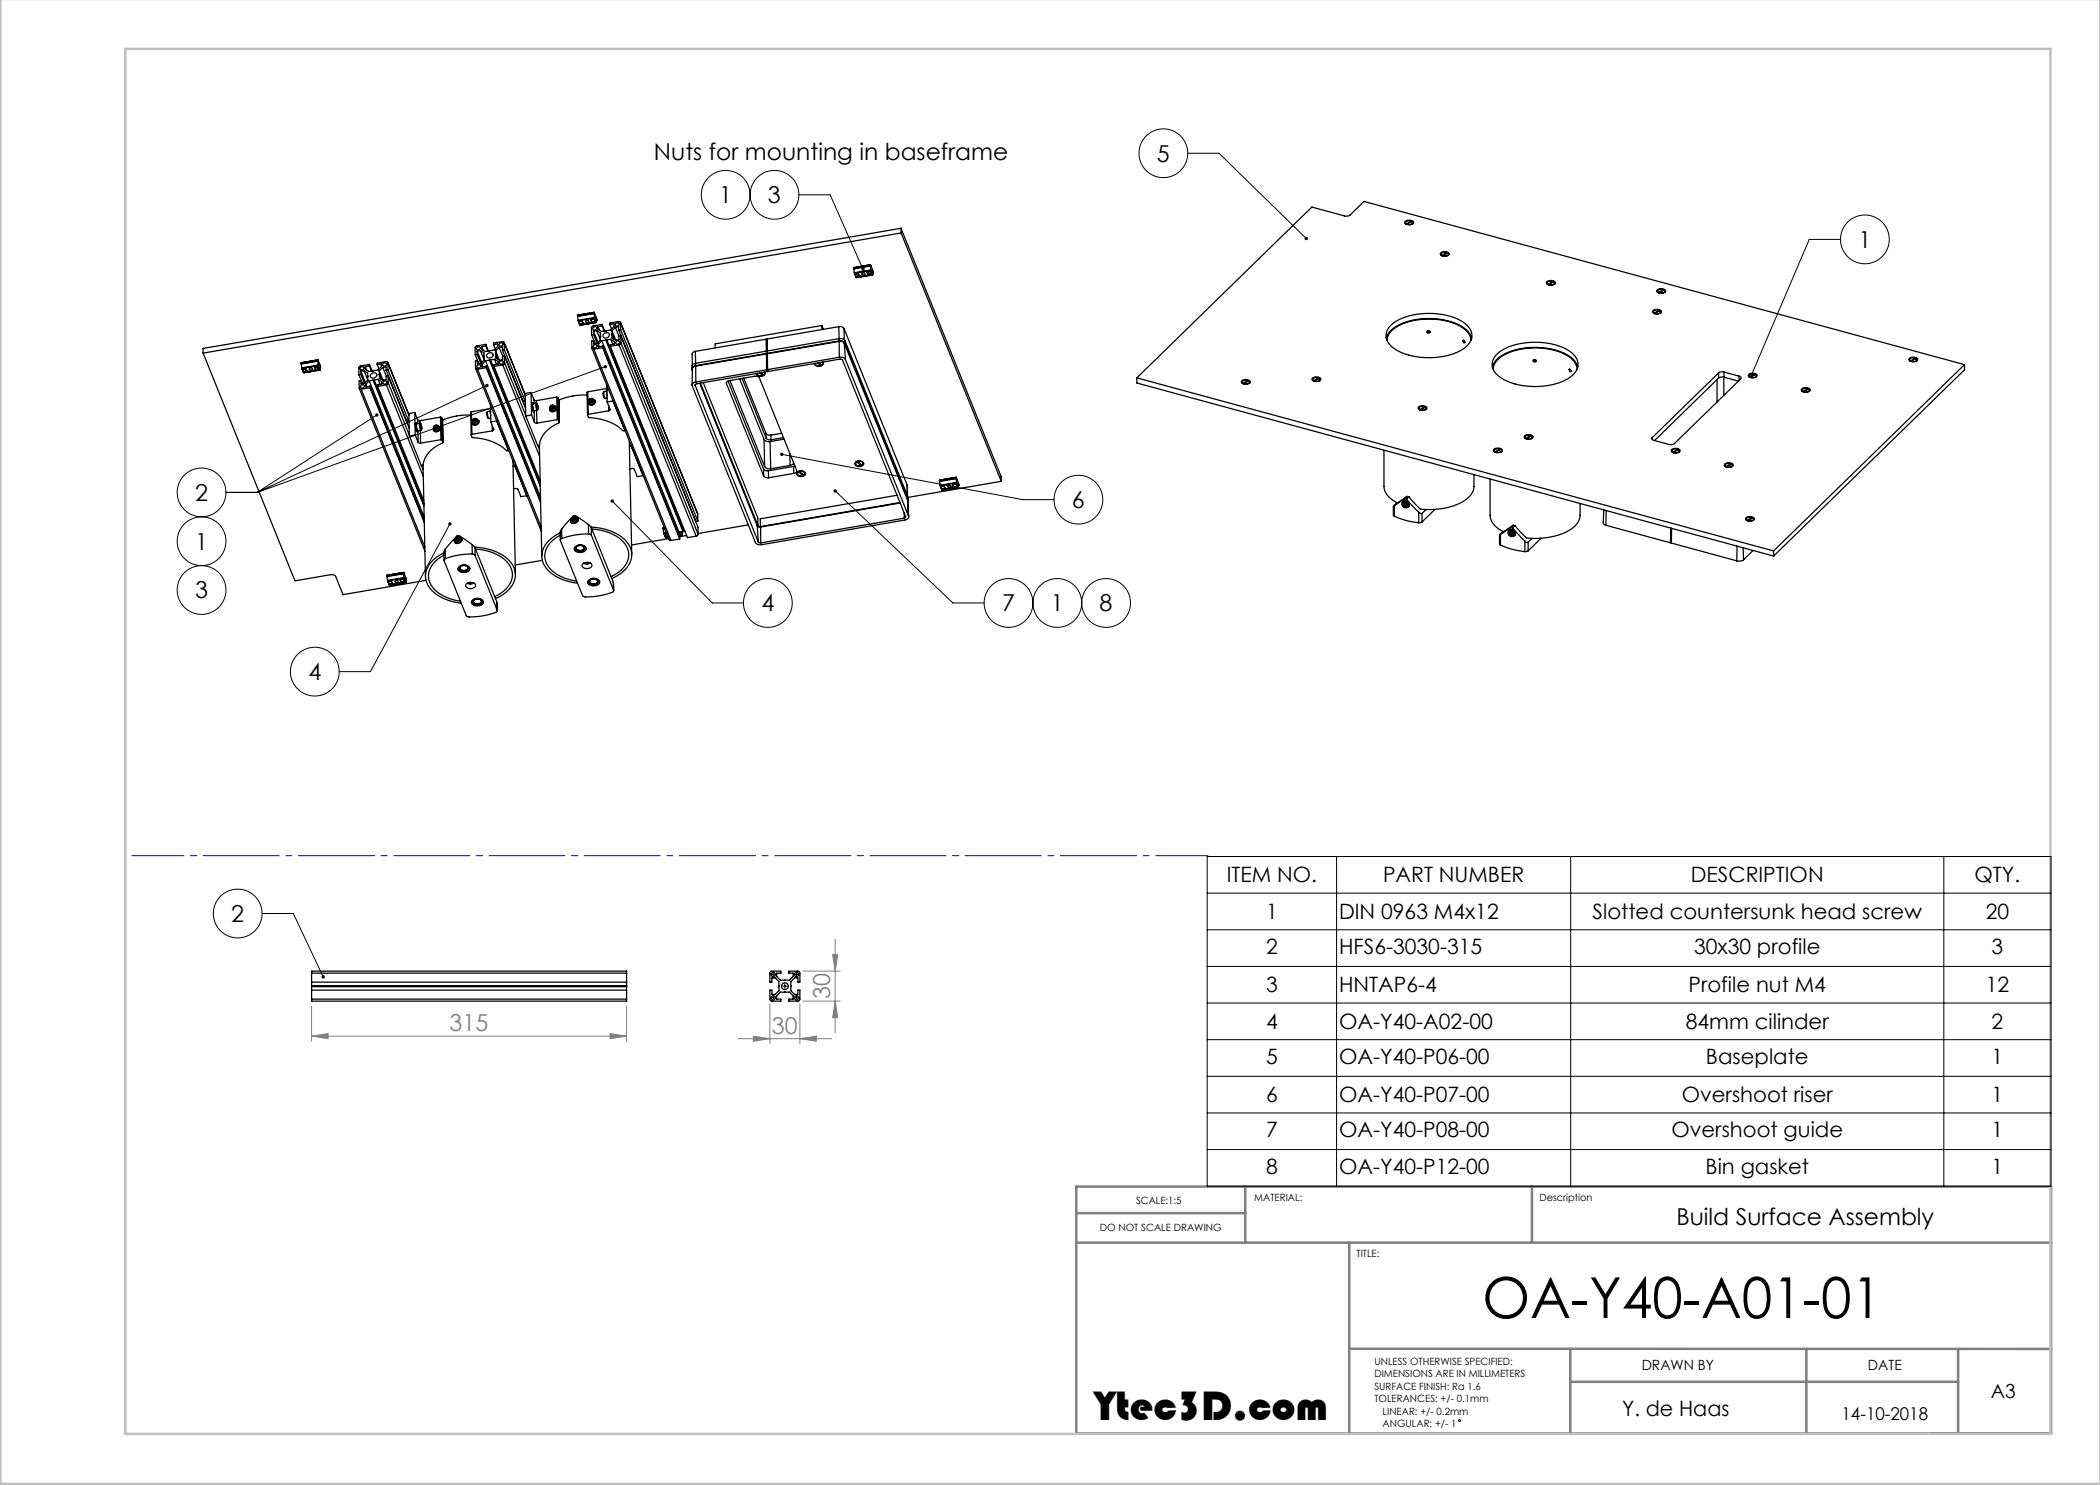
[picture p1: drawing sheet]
<svg xmlns="http://www.w3.org/2000/svg" width="420mm" height="297mm" viewBox="0 0 420 297" stroke-linecap="round" stroke-linejoin="round" font-family="sans-serif">
<g fill="none" stroke="#000" stroke-width=".2">
<path d="M159.8 39h6.2l6.6 14.8M237.5 30.7h6.3l17.4 17M368.1 47.9h-6.2l-11.6 27M97.4 77.1l-46 21.4M121.1 73.3l-69.7 25.2M45.2 98.5h6.2M75.4 83l-24 15.5M156.4 90.9l48.2 9h6.2M167 98.2l23.6 22.4h6.2M90 104.8l-15.9 29.5h-6.3M122.5 100.2l19.9 20.4h6.3M241.4 171.3h168.8v65.9h-168.8z"/>
<path d="M241.4 178.6h168.8M267.3 171.3v65.9M314.1 171.3v65.9M388.8 171.3v65.9M52.4 182.7h6.3l5.9 12.7M154.2 194.9h1M154.2 199.5h1M154.7 194.4v1M154.7 199v1M156.5 197.2h1M157 196.7v1M158.8 194.9h1"/>
<path d="M158.8 199.5h1M159.3 194.4v1M159.3 199v1M241.4 186h168.8M241.4 193.3h168.8M241.4 200.6h168.8M241.4 207.9h168.8M241.4 215.3h168.8M241.4 222.6h168.8M241.4 229.9h168.8"/>
<circle cx="145.1" cy="39" r="4.9"/>
<circle cx="154.9" cy="39" r="4.9"/>
<circle cx="232.7" cy="30.7" r="4.9"/>
<circle cx="373" cy="47.9" r="4.9"/>
<circle cx="40.3" cy="98.5" r="4.9"/>
<circle cx="215.7" cy="99.9" r="4.9"/>
<circle cx="40.3" cy="108.2" r="4.9"/>
<circle cx="40.3" cy="118" r="4.9"/>
<circle cx="63" cy="134.3" r="4.9"/>
<circle cx="153.6" cy="120.6" r="4.9"/>
<circle cx="201.7" cy="120.6" r="4.9"/>
<circle cx="211.5" cy="120.6" r="4.9"/>
<circle cx="221.2" cy="120.6" r="4.9"/>
<circle cx="47.5" cy="182.7" r="4.9"/>
<circle cx="291.9" cy="284.1" r=".19"/>
</g>
<path d="M249.1 237.3v11.2M306.4 237.3v11.2M215.2 242.6h33.9M215.3 248.5h194.9M269.9 248.5v38.3M269.9 269.8h140.3M314.1 276.4h77.5M314.1 269.8v17M361.3 269.8v16.9M391.6 269.8v16.9M215.2 286.7h195v-49.4h-194.9v49.5" fill="none" stroke="#808080" stroke-width=".5"/>
<path d="M.1 -.1v296.9h419.9M25.1 9.8h385v277h-385z" fill="none" stroke="#c0c0c0" stroke-width=".5"/>
<g fill="none" stroke="#808080" stroke-width=".2">
<path d="M160.6 194.2h7.4M166.5 190.9h1l-.5 3.3zM167 187.9v18.7M62.3 207.2l3.3-.5v1zM62.3 201.2v7M62.3 207.2h63M122 206.7l3.3 .5-3.3 .5zM125.3 201.2v7M147.6 207.7h18.7M150.7 207.2l3.3 .5-3.3 .5zM154 200.8v7.9M160 207.7l3.3-.5v1z"/>
<path d="M160 200.8v7.9M160.6 200.2h7.4M167 200.2l.5 3.3h-1z"/>
</g>
<path d="M241.6 171.1h-215.2" fill="none" stroke="#00f" stroke-width=".2" stroke-dasharray="15.2 1.3 1.3 1.3" stroke-dashoffset="4.8"/>
<path d="M261 47.4a.34 .34 0 0 0 0 .5 .34 .34 0 0 0 .5 0l-.3-.2 .3 .2a.34 .34 0 0 0 0-.4 .34 .34 0 0 0-.5-.1zM350.1 74.7a.34 .34 0 0 0 .1 .5l.1-.3-.1 .3a.34 .34 0 0 0 .5-.3 .34 .34 0 0 0-.6-.2zM122.2 100a.34 .34 0 0 0 .1 .5 .34 .34 0 0 0 .5-.3 .34 .34 0 0 0-.5-.3l.2 .3zM89.8 104.5a.34 .34 0 0 0 0 .5 .34 .34 0 0 0 .5 0 .34 .34 0 0 0-.2-.5l-.1 .3 .1-.3zM75.1 82.8a.34 .34 0 0 0 0 .4 .34 .34 0 0 0 .5 .1 .34 .34 0 0 0 .1-.5l-.3 .2 .3-.2-.3-.1zM120.8 73.1a.34 .34 0 0 0 .2 .6 .34 .34 0 0 0 .4-.5l-.3 .1 .3-.1a.34 .34 0 0 0-.6-.1zM97.1 76.9a.34 .34 0 0 0 .2 .5 .34 .34 0 0 0 .4-.4l-.3 .1 .3-.1a.34 .34 0 0 0-.6-.1zM172.4 53.6a.34 .34 0 0 0-.1 .4 .34 .34 0 0 0 .4 .2l-.1-.4 .1 .4a.34 .34 0 0 0 .2-.5 .34 .34 0 0 0-.5-.1zM156.1 90.7l-.1 .1 .4 .1-.4-.1a.34 .34 0 0 0 .4 .4 .34 .34 0 0 0 .2-.5 .34 .34 0 0 0-.5 0zM166.8 98a.34 .34 0 0 0 .1 .5 .34 .34 0 0 0 .5-.4 .34 .34 0 0 0-.5-.2l.1 .3zM64.4 195.1a.34 .34 0 0 0 0 .5 .34 .34 0 0 0 .4 .1l-.2-.3 .2 .3a.34 .34 0 0 0 .1-.5 .34 .34 0 0 0-.5-.1z" fill="#000"/>
<g fill="#808080">
<path d="M62.3 207.2l3.3-.5v1zM122 206.7l3.3 .5-3.3 .5zM150.7 207.2l3.3 .5-3.3 .5zM160 207.7l3.3-.5v1z"/>
<path d="M167 200.2l.5 3.3h-1zM166.5 190.9h1l-.5 3.3z"/>
</g>
<g fill="none" stroke="#000" stroke-width=".25">
<path d="M170.8 53.5v.2M170.8 53.7v.1M170.8 53.8l.1 .8M170.9 54.6h.1M170.9 54.6l.3 .9M171.2 55.3h.1M171.2 55.3l.1 .2M171.2 55.5h.1M171.3 55.5h.1M171.7 54.7l-.7 .1M171.7 54.7l.1 .4M171.7 54.7h.1"/>
<path d="M171.8 55.1v.1M171.8 55.1h.1M171.8 55.2h.1M171.9 55.2l-.7 .1M172.4 54.7a.28 .28 0 0 1 .4-.2 .28 .28 0 0 1 .1 .4l-.4 .1zM173.1 55.2h-.5M173.3 55.1l-.9 .2M173.4 54.4h.1M173.4 54.4l.2 .5M173.6 54.9a1.6 1.6 0 0 1-1.7 .3M173.6 54.9a1.8 1.8 0 0 1-1.8 .3M174.1 53l-3.3 .5"/>
<path d="M174.1 53v.1M174.1 53h.1M174.1 53.1v.1M174.1 53.1l-3.3 .6M174.1 53v.2v-.2M174.1 53.2l-3.3 .6M174.1 53.2l.1 .8M174.1 54.3h.1M174.1 54.3l-.7 .1M174.1 54.3l.2 .5M174.1 53l.5 1.3-.1 .6M174.2 54v.1"/>
<path d="M174.2 54l-3.3 .6M174.2 54.1l-3.3 .5M174.2 54.1l.3 .8M174.3 54.7h.1M174.3 54.8h.1M174.3 54.7l.1 .2M174.3 54.8l-.7 .1M174.3 54.8l.1 .2M174.4 54.9h.1M174.4 55h.1M174.4 55l-3.1 .5M174.5 54.9l-.1 .1"/>
<path d="M174.5 54.9h.1M174.5 54.9h-.1M180.2 45.7l-139.6 24v.9M180.2 45.7v.9M180.2 45.7l20 49.6 .1 1M180.2 46.6l-139.6 24M180.2 46.6l20.1 49.7M281 44.3a1.15 1.15 0 0 1 1.7 .2 1.1 1.1 0 0 1-1.8 0zM281.1 44.5l.1 .3M281.3 44.8h.1M281.4 44.9l1-.6 .1 .1a.68 .68 0 0 1-1.1 .5zM281.4 44.9h.1"/>
<path d="M282.3 44.2a.68 .68 0 0 0-1.2 .5l.2 .1M282.3 44.2l-.1 .2M282.3 44.2l-1 .6M282.6 44.5l-.1 .3M288.1 50.6a1.15 1.15 0 0 1 1.7 .2 1.1 1.1 0 0 1-1.8 0zM288.2 50.8l.1 .3M288.4 51.1h.1M288.5 51.2l1-.6 .1 .1a.68 .68 0 0 1-1.1 .5zM288.5 51.2h.1M289.4 50.5a.68 .68 0 0 0-1.1 .5l.1 .1M289.4 50.5l-.1 .2M289.4 50.5l-1 .6"/>
<path d="M289.7 50.8l-.1 .3M309.3 56.4a1.15 1.15 0 0 1 1.8 .2 1.1 1.1 0 0 1-1.8-.1zM309.4 56.6l.1 .3M309.6 56.9h.1M309.8 56.9l.9-.5 .2 .1a.68 .68 0 0 1-1.1 .4zM309.8 56.9v.1M310.6 56.3a.68 .68 0 0 0-1.1 .5l.1 .1M310.6 56.3l-.1 .2M310.6 56.3l-1 .6M310.9 56.6l-.1 .3M331.4 58a1.15 1.15 0 0 1 1.7 .2 1.1 1.1 0 0 1-1.8 0zM331.5 58.2l.1 .3"/>
<path d="M331.7 58.5h.1M331.8 58.6l1-.6 .1 .1a.68 .68 0 0 1-1.1 .5zM331.8 58.6h.1M332.7 57.9a.68 .68 0 0 0-1.1 .5l.1 .1M332.7 57.9l-.1 .2M332.7 57.9l-1 .6M333 58.2l-.1 .3M40.6 70.6l18.4 45.6 7.2-1.3a.89 .89 0 0 1 .9 .4l1.5 3.6 16.6-2.8M60.2 72.6v.1M60.2 72.5h.1M60.2 72.7l.1 .1M60.3 72.8l.1 .8"/>
<path d="M60.4 73.6v.1M60.4 73.7l.3 .8M60.5 73.8v.1M60.7 74.5h.1M60.8 74.5h-.1M60.8 74.5h.1M61.1 73.7l-.6 .2M61.1 73.7l.2 .4M61.3 74.1v.1M61.3 74.1h.1M61.3 74.2h.1M61.3 74.2h1.1"/>
<path d="M61.3 74.2l1.1 .1M61.3 74.2l-.7 .1 .2 .2M61.9 73.7a.28 .28 0 0 1 .4-.1 .28 .28 0 0 1 .1 .4l-.5-.1zM62.6 74.2l-.5 .1M62.8 74.1l-.9 .2M62.9 73.4v.1M62.9 73.5l.2 .4M63.1 73.9h.1M63.1 73.9l-.7 .4M63.5 72v.2M63.5 72h.1M63.5 72l-3.3 .5"/>
<path d="M63.5 72.2h.1M63.5 72.2l-3.3 .5M63.6 72v.2v-.1M63.6 72.2l.1 .8M63.6 72.2l-3.3 .6M63.6 73.3l.1 .5M63.6 73.3l-.7 .2M63.6 72.1l.5 1.3-.1 .5M63.6 72.1h.1M63.7 73v.1M63.7 73l-3.3 .6M63.7 73.1l.3 .8"/>
<path d="M63.7 73.1l-3.3 .6M63.8 73.8h.1M63.8 73.8l.1 .2M63.8 73.8l-.7 .1M63.9 74h.1M63.9 74l-3.1 .5M64 73.9h-.1M64 73.9l-.1 .1M71.8 75l.7 1.7M71.9 77.7l13.1 32.5M72.2 74.2v.7M72.2 74.2l.9 2.3"/>
<path d="M72.2 74.9l-.4 .1M72.2 74.9l.7 1.8M72.2 76.1l-.4 .1 .1 1.5 .3 .1M72.2 76.1l.3 .7M72.2 77.8l12.8 31.6M72.8 74.1l-.6 .1M72.8 74.1l.7 .5v.6M72.8 74.1l.8 1.9M73.1 73.3l.2 .7M73.1 76.9l.1 .5 .8-.2M73.1 76.9l.2 .4M73.5 75.2l.1 .8"/>
<path d="M73.5 75.2l.1 .1M73.6 76l-.7 .7-.7 .1v-.7M73.8 76.2l-.7 .7M73.8 76.2l11 27.2M73.9 72.9l-2 .4-.1 1.7M73.9 72.9v.3M73.9 72.9l.5 1.3M73.9 73.2l-.8 .1M73.9 73.2l.4 1M74 77.2v.3M74 77.2l10.8 27M74 77.5l-1.8 .3"/>
<path d="M74 77.5l10.9 27M74.3 74.8a.56 .56 0 0 1 .7-.2 .56 .56 0 0 1 .2 .7 .59 .59 0 0 1-.7 .3 .59 .59 0 0 1-.4-.7zM74.6 76l-.8 .2M74.6 76l10.2 25.2M74.7 76h.1M74.7 76h-.1M74.7 76l10.1 24.9M74.8 76l10 24.7M75.4 72.9v-.3l2-.3 .2 .3v1.4M75.4 72.9l.9-.1v.5l-.7 .7-.9 .2-.9 .1-.7-.4v-.6M75.4 72.9l.4 .9M75.5 77.3l9.3 22.9"/>
<path d="M75.6 75.9l.7 .4 .1 .5-.9 .2v.3M75.6 75.9l-.8 .1M75.6 75.9l.4 1M75.9 74.2v.6M75.9 74.2l.7 1.8M75.9 74.8v.2M75.9 74.8l.4 1M75.9 75v.6l.7 .4M75.9 75l.3 .8M76.6 73.5l.6-.1v.6M76.6 73.5l-.7 .7M76.6 73.5l.7 1.8"/>
<path d="M77.2 74l4.1 10.2M77.2 75.3l.1 .6-.7 .1M77.3 77l-1.8 .3M77.3 77l7.4 18.3M77.6 72.5l4.2 10.5M77.6 74h-.4M77.6 74l4.2 10.4M77.6 75.2l4.2 10.4M77.6 75.2l-.4 .1M77.6 75.2l.1 1.4M77.7 76.6l-.4 .4M77.7 76.6l4.2 10.4"/>
<path d="M95.1 71l.7 1.7M95.1 73.7l13.1 32.5M95.4 70.2v.7M95.4 70.2l.9 2.3M95.4 70.9l-.3 .1M95.4 70.9l.8 1.8M95.5 72.1l-.4 .1v1.5l.4 .1M95.5 72.1l.2 .7M95.5 73.8l12.7 31.6M96.1 70.1l.7 .5v.6M96.1 70.1l-.7 .1M96.1 70.1l.7 1.9"/>
<path d="M96.3 69.3l.3 .7M96.4 72.9v.5l.8-.2M96.4 72.9l.2 .4M96.8 71.2v.8M96.8 71.2v.1M96.8 72l-.7 .7-.6 .1v-.7M97.1 72.2l-.7 .7M97.1 72.2l11 27.2M97.1 68.9l-2 .4v1.7M97.1 68.9l.1 .3M97.1 68.9l.6 1.3M97.2 69.2l-.9 .1"/>
<path d="M97.2 69.2l.4 1M97.2 73.2v.3M97.2 73.2l10.9 27M97.2 73.5l-1.7 .3M97.2 73.5l10.9 27M97.5 70.8a.56 .56 0 0 1 .8-.3 .56 .56 0 0 1 .2 .8 .59 .59 0 0 1-.7 .3 .59 .59 0 0 1-.4-.7zM97.9 72l-.8 .2M97.9 72l10.2 25.2M98 72h.1M98 72h-.1M98 72l10 24.9M98.1 72l9.9 24.6"/>
<path d="M98.7 68.9v-.3l2-.3 .1 .3 .1 1.4M98.7 68.9l.8-.1v.5l-.7 .7-.8 .2-.9 .1-.8-.4v-.6M98.7 68.9l.4 .9M98.8 73.3l9.2 22.9M98.9 71.9l.7 .4v.5l-.8 .2v.3M98.9 71.9l-.8 .1M98.9 71.9l.4 1M99.1 70.2v.6M99.1 70.2l.8 1.8M99.1 70.8v.2M99.1 70.8l.5 1M99.1 71l.1 .6 .7 .4 .6-.1v-.6l.4-.1"/>
<path d="M99.1 71l.4 .8M99.8 69.5l.7-.1v.6M99.8 69.5l-.7 .7M99.8 69.5l.7 1.8M100.5 70l4.1 10.2M100.5 73l-1.7 .3M100.5 73l7.4 18.3M100.8 68.5l4.3 10.5M100.9 70h-.4M100.9 70l4.2 10.4M100.9 71.2l4.2 10.4M100.9 71.2v1.4"/>
<path d="M100.9 72.6l-.4 .4M100.9 72.6l4.2 10.4M104.4 79.8h.1M106.2 78.5l-1.2 .2 .1 4.5M106.2 78.5l.1 4.5M106.2 78.5l.6 1.4M106.8 79.9l.5 .2M106.8 79.9v.8M111.4 79.4l.2 .1M111.4 79.4v4.5M111.4 79.4l-4.1 .7M111.6 79.5l.1 4.5"/>
<path d="M111.6 79.5l.2 .4M111.8 79.9v.1M111.8 79.9l.1 4.6M115.5 63v.2M115.5 63h.1M115.5 63.2v.1M115.5 63.3l.1 .8M115.6 64.1v.1M115.6 64.2l.4 .8M115.7 64.3v.1M115.9 64.8h.1M115.9 64.8l.2 .2"/>
<path d="M116 65h.1M116.1 65h.1M116.4 64.2l-.7 .2M116.4 64.2l.2 .4M116.4 64.2h.1M116.5 64.6l.1 .1M116.5 64.6h.1M116.6 64.6v.1M116.6 64.7h.1M116.6 64.7l-.7 .1M117.2 64.2a.28 .28 0 0 1 .4-.1 .28 .28 0 0 1 0 .3l-.3 .1zM117.4 79a13.3 13.3 0 0 0-5.6 1"/>
<path d="M117.6 78.4l-.2 .1 .1 4.5M117.6 78.4l.1 4.5M117.7 64.7h-.2M117.9 64.7l-.5 .1M118 64.6l-.8 .2M118.1 79.9l-.2 .2 .1 .2M118.1 79.9l.1 .1M118.1 63.9h.1M118.1 63.9l.2 .5M118.3 67l.7 1.7M118.3 64.4h.1M118.3 64.4a1.8 1.8 0 0 1-1.7 .3"/>
<path d="M118.3 64.4a1.76 1.76 0 0 1-1.7 .3M118.4 79.8l.1 .2-.2 .2-.3 .1M118.4 79.8l-.3 .1M118.4 79.8v.2M118.4 69.7l15.4 38.2 .4 .2M118.7 66.2v.7M118.7 66.2l.9 2.3M118.7 66.9l-.4 .1M118.7 66.9l.7 1.8M118.7 68.1l-.4 .1 .1 1.5 .4 .1M118.7 68.1l.3 .6M118.7 79.9a.55 .55 0 0 0-.6-.2 .55 .55 0 0 0-.4 .6"/>
<path d="M118.7 79.9a.66 .66 0 0 1 0 1 .66 .66 0 0 1-.9-.1l-.1-.5M118.8 79.9a.57 .57 0 0 1-.3 .9 .57 .57 0 0 1-.8-.5M118.8 79.9a.57 .57 0 0 1-.4 .6 .57 .57 0 0 1-.7-.2M118.8 69.8l15.4 38.3M118.8 62.5l-3.3 .5M118.8 62.5v.1M118.8 62.6v.1M118.8 62.6l-3.3 .6M118.8 62.5h.1M118.8 62.5l.1 .2v-.2M118.8 62.7l.1 .8M118.8 62.7l-3.3 .6"/>
<path d="M118.8 63.8h.1M118.8 63.8l-.7 .1M118.8 63.8l.2 .5M118.9 62.5l.5 1.3-.1 .6M118.9 62.5l-.1 .1M118.9 63.5v.1M118.9 63.5l-3.3 .6M118.9 63.6l.4 .8M118.9 63.6l-3.3 .6M119 64.3h.1M119 64.3l.2 .2M119 64.3l-.7 .1"/>
<path d="M119.2 64.5h.1M119.2 64.4v.1M119.2 64.5l-3.1 .5M119.3 64.4h-.2M119.3 64.4h-.1M119.3 66.1l.8 .5v.6M119.3 66.1l-.6 .1M119.3 66.1l.8 1.9M119.6 65.3l.3 .7M119.7 68.9v.5l.8-.2M119.7 68.9l.2 .4M120.1 67.2v.8"/>
<path d="M120.1 67.2v.1M120.1 68l-.7 .7-.7 .1v-.7M120.4 68.2l-.7 .7M120.4 68.2l15.4 38.2M120.4 64.9l-2 .4-.1 1.7M120.4 64.9v.3M120.4 64.9l.5 1.3M120.4 65.2l-.8 .1M120.4 65.2l.4 1M120.5 69.2v.3M120.5 69.2l15.4 38.3v.3M120.5 69.5l-1.7 .3"/>
<path d="M120.5 69.5l15.4 38.3M120.8 66.8a.56 .56 0 0 1 .7-.3 .56 .56 0 0 1 .3 .8 .59 .59 0 0 1-.8 .3 .59 .59 0 0 1-.3-.7zM120.8 78.3v.7l.2 .7M120.8 78.3a.97 .97 0 0 0 .2 1.4M121.2 68l-.8 .2M121.2 68l15.4 38.3M121.3 68h.1M121.3 68h-.1M121.3 68l15.4 38.2M121.3 78.2l-.5 .1M121.4 77v3.4M121.4 68l15.4 38.2"/>
<path d="M121.4 77.7l-3.8 .7M121.4 78v1.1M121.4 79.6l-.4 .1M122 64.9l.8-.1v.5l-.7 .7-.9 .2-.9 .1-.7-.5v-.5M122 64.9l.3 .9M122.1 69.3l15.4 38.2 1.7-.3M122.1 67.9l-.7 .1M122.1 67.9l.8 .4v.5l-.8 .2v.3M122.1 67.9l.5 1M122.4 66.2v.6M122.4 66.2l.7 1.8M122.4 66.8v.2"/>
<path d="M122.4 66.8l.4 1M122.4 67v.6l.7 .4M122.4 67l.3 .8M123.1 65.5l.6-.1v.6M123.1 65.5l-.7 .7M123.1 65.5l.7 1.8M123.7 66l15.5 38.3 .4-.1M123.8 69l-1.7 .3M123.8 69l15.4 38.2M124.1 64.5l15.4 38.3M124.1 64.6l-.1-.2-.3-.1-1.7 .3v.3M124.1 64.6v1.4"/>
<path d="M124.1 64.6l15.4 38.2M124.1 66h-.4M124.1 66l15.5 38.2M124.2 67.2l-.4 .1v.6l-.7 .1M124.2 67.2v1.4M124.2 67.2l15.4 38.3v1.3M124.2 68.6l-.4 .4M124.2 68.6l15.4 38.2M139 77v.1M139 77.1l12.7 31.3M139.1 70.3l-.5 .1-.2 .3 .1 2.3M139.1 70.3v2.4"/>
<path d="M139.1 72.7a.81 .81 0 0 0-.8 1.1M139.1 72.7v.4M139.1 73.1a.67 .67 0 0 0-.6 .4 .67 .67 0 0 0 0 .7M139.1 73.2l-.4 .2-.2 .3-.1 3.3M139.1 73.2l.1 3.2M139.2 76.4a.68 .68 0 0 0-.8 .8l12.7 31.3a1.12 1.12 0 0 0 1.2 .4l28.7-4.9a.68 .68 0 0 0 .7-.8M139.9 76.7l11.5 28.5M140.1 76.6l11.5 28.5M140.6 76.5l11 27.1v1.5M145.3 76.5v.2M145.3 76.7a.54 .54 0 0 1 .6-.6l5-.8a.89 .89 0 0 1 1 .3l7.4 18.5a.54 .54 0 0 1-.5 .6M145.3 76.7l7.4 18.5"/>
<path d="M145.6 76.2l7.1 17.6M146 76.1l6.9 17.2M147.9 75.8l4.9 12.1M148.4 75.7l4.8 11.9M148.7 75.6l4.5 11.1M151.4 74.7l.4 .4h.7M151.4 74.7h.1M151.9 74.6l.6 .5M152.1 74.6l.3 .3M152.4 74.9l.1 .2M152.5 74.9h-.1M152.8 74.4l.1 .4-.3 .2-.5-.4"/>
<path d="M152.9 74.4v.3M152.9 74.4a.62 .62 0 0 1-.1 .7 .62 .62 0 0 1-.7 .2l-.7-.2-.2-.4M153.2 67.8v2.4M153.2 67.8l.1 .3M153.2 67.8l-14.1 2.5M153.2 70.2l-14.1 2.5M153.2 70.2l.1 .5M153.3 70.7l-14.2 2.4M153.3 70.7v.1M153.3 70.8l-14.2 2.4M153.3 70.8v3.2M153.3 74l-14.1 2.4"/>
<path d="M153.3 74l.2 .3M153.3 68.1l.1 3M153.4 71.1l.1 3.2M153.4 71.1h.1M153.4 68.1h-.1M153.4 70.2v.5M153.4 70.7l.1 .1M153.5 69.5h-.1M153.5 74.3l-14.2 2.5-.3 .3M153.5 70.8v3.1M153.5 73.9l.2 .4 14.3-2.5 .5 .1 12.6 31.4-.3 .3M163 72.7l.4 .4h.7"/>
<path d="M163 72.7h.1M163.6 72.6l.5 .5M163.7 72.6l.3 .3M164 72.9l.1 .2M164.1 72.9h-.1M164.4 65.1v.8M164.4 65.1l.3 .8M164.4 65.1l-21.4 3.7v.8M164.4 72.4l.1 .4-.2 .2-.5-.5M164.5 72.4v.3M164.6 72.4a.62 .62 0 0 1-.1 .7 .62 .62 0 0 1-.8 .2l-.6-.2-.2-.4M167.8 65.3a.95 .95 0 0 1 1 .4"/>
<path d="M167.8 65.3l-14.4 2.5 .1 2.4M167.8 65.3v2.4M167.8 67.7a1.12 1.12 0 0 1 1.2 .5M167.8 67.7v.5M167.8 67.7l-14.4 2.5M167.8 68.2a1.12 1.12 0 0 1 1.2 .4M167.8 68.2l-14.4 2.5M167.8 68.3a.95 .95 0 0 1 1.1 .4M167.8 68.3l.1 3.2M167.8 68.3l-14.3 2.5M167.9 71.5a1.12 1.12 0 0 1 1.2 .4M167.9 71.5l-14.4 2.4"/>
<path d="M168.8 65.7l12.6 31.3M168.8 65.7v2.3M168.9 68.7l.2 3.2M168.9 68.7l12.6 31.3M169 68.2v.4M169 68.2l12.6 31.3M169 68.6l12.6 31.4M169.1 71.9l12.6 31.3M227.4 75.6v1l127.3 34.6M227.4 75.6l127.3 34.6M248.3 76.2a1.15 1.15 0 0 1 1.8 .2 1.1 1.1 0 0 1-1.8-.1zM248.4 76.4l.1 .3"/>
<path d="M248.6 76.7h.1M248.7 76.7l1-.5 .2 .1a.68 .68 0 0 1-1.2 .4zM248.7 76.7v.1M248.7 76.8h.1M249.6 76.1a.68 .68 0 0 0-1.1 .5l.1 .1M249.6 76.1l-.1 .2M249.6 76.1l-1 .6M249.9 76.4l-.1 .3M262.4 75.7a1.15 1.15 0 0 1 1.8 .2 1.1 1.1 0 0 1-1.8-.1zM262.5 75.9l.1 .3M262.7 76.1v.1M262.9 76.2l.9-.6 .2 .1a.68 .68 0 0 1-1.1 .5z"/>
<path d="M262.9 76.2v.1M262.9 76.2h-.1M263.7 75.6a.68 .68 0 0 0-1.1 .4l.1 .1M263.7 75.6l-.1 .2M263.7 75.6l-1 .5M264 75.9l-.1 .3M277.2 67.6a5.4 5.4 0 0 1 4-3.2 14.7 14.7 0 0 1 11.3 1l1.2 1 .6 1.2M277.4 68.1a4 4 0 0 1 2.9-3.2 14.1 14.1 0 0 1 12.3 .7l1.1 1.1 .4 .7 .1 .7M278.1 65.1a12.3 12.3 0 0 1 9.9-2.3 8.6 8.6 0 0 1 6 3 2.77 2.77 0 0 1-1.1 3.8 14.1 14.1 0 0 1-14.1 .1 2.79 2.79 0 0 1-.7-4.6zM285.5 66.2a.3 .3 0 0 0 .2 .2 .3 .3 0 0 0 .3 0M286 66.4h.1M292.6 68.1h.2l.2 .4a.31 .31 0 0 1-.4-.1 .31 .31 0 0 1 0-.3z"/>
<path d="M292.6 68.1l.4 .3M298.5 73.4a5.4 5.4 0 0 1 3.9-3.2 14.7 14.7 0 0 1 11.3 .9l1.2 1.1 .7 1.2M298.6 73.8a4 4 0 0 1 2.9-3.2 14.1 14.1 0 0 1 12.3 .8l1.1 1 .4 .8 .1 .6M299.3 70.9a12.3 12.3 0 0 1 9.9-2.3 8.6 8.6 0 0 1 6 2.9 2.77 2.77 0 0 1-1.1 3.9 14.1 14.1 0 0 1-14 .1 2.79 2.79 0 0 1-.8-4.6zM306.8 71.9a.3 .3 0 0 0 .1 .3 .3 .3 0 0 0 .4-.1M307.3 72.2h-.1M313.8 73.8l.3 .1 .1 .4a.31 .31 0 0 1-.4-.1 .31 .31 0 0 1 0-.4zM313.8 73.9l.4 .3M330.6 62.2a1.15 1.15 0 0 1 1.7 .2 1.1 1.1 0 0 1-1.8-.1zM330.6 62.4l.1 .2M330.8 62.6v.1M331 62.7l1-.6 .1 .1a.68 .68 0 0 1-1.1 .5z"/>
<path d="M331 62.7h.1M331.8 62.1a.68 .68 0 0 0-1.1 .4l.1 .1M331.8 62.1l-.1 .2M331.8 62.1l-1 .5M332.1 62.4l-.1 .2M343.4 75.9v4.5M343.7 74.6l-13.2 12.9M343.7 74.6v1M343.7 75.6l-12.8 12.5M344.8 75.4v3.7M344.8 74.4h-.6l-.5 .2M344.8 75.4h-.6l-.5 .2"/>
<path d="M344.8 74.4l3 .8M344.8 74.4v1M344.8 75.4l2.9 .8M347.8 75.2a.35 .35 0 0 1 .4 .2 .35 .35 0 0 1-.1 .4l-13.3 13-.9 .1-3.1-.8a.35 .35 0 0 1-.4-.2 .35 .35 0 0 1 .1-.4M347.8 75.2v.9M349.7 74.9a1.15 1.15 0 0 1 1.7 .2 1.1 1.1 0 0 1-1.8 0zM349.8 75.1l.1 .3M350 75.4v.1M350.1 75.5l1-.6 .1 .1a.68 .68 0 0 1-1.1 .5zM350.1 75.5h.1M351 74.8a.68 .68 0 0 0-1.2 .5l.2 .1M351 74.8l-.1 .2"/>
<path d="M351 74.8l-1 .6M351.3 75.1l-.1 .3M360.3 77.8a1.15 1.15 0 0 1 1.7 .2 1.1 1.1 0 0 1-1.7 0zM360.4 78l.1 .3M360.6 78.3h.1M360.7 78.4l1-.6 .1 .1a.68 .68 0 0 1-1.1 .5zM360.7 78.4h.1M361.6 77.7a.68 .68 0 0 0-1.1 .5l.1 .1M361.6 77.7l-.1 .2M361.6 77.7l-1 .6M361.9 78l-.1 .3M381.8 71.7a1.15 1.15 0 0 1 1.8 .2 1.1 1.1 0 0 1-1.8 0z"/>
<path d="M381.9 71.9l.1 .3M382.1 72.2h.1M382.2 72.3l1-.6 .2 .1a.68 .68 0 0 1-1.2 .5zM382.2 72.3h.1M383.1 71.6a.68 .68 0 0 0-1.1 .5l.1 .1M383.1 71.6l-.1 .2M383.1 71.6l-1 .6M383.4 71.9l-.1 .3M392.9 72.9l-120.1-32.6-2.8 2.7-.5 .2h-.6l-6.5-1.8-35 34.2M392.9 72.9l-38.2 37.3M392.9 72.9v1.1l-38.2 37.2M81.2 83.8l-.1 .1"/>
<path d="M81.5 84.1v.6M81.8 85.3h.1M81.9 87.2l2.3 5.8 .3 .1a7.2 7.2 0 0 1 4.1-4.7M82.9 82.5l-1.1 .2 .1 4.5M82.9 82.5l.1 4.5M82.9 82.5l.6 1.5M83 87l-1.1 .2M83 87l.6 1.5M83.3 84.6h-.2v.6l.2 1 .3 .1v2.2M83.4 84.7l-.1-.1a1.48 1.48 0 0 0 .1 1.5l.2 .2 .1-.2M83.5 84l.5 .1M83.5 84v.7"/>
<path d="M83.6 88.5l.5 .1M83.9 84.7l-.6 .1v.8l.2 .5 .7-.1M83.9 84.7v.7l.3 .6M83.9 84.7a1.03 1.03 0 0 1 .3 1.3M84 84.1v.6M84.1 86.1v2.5M84.1 84.8l.2 .6v.4zM84.3 85.2v.4M84.3 85.2l-.1-.2 .1 .6M84.3 85.2l-.1 .1M84.3 85.6h-.1M84.3 93.1l.3 .8"/>
<path d="M84.6 93.1l.5 22.2M86.7 85.7h.1M86.7 85.7a.57 .57 0 0 0 .7 .2 .57 .57 0 0 0 .3-.6 .57 .57 0 0 1-.2 .8 .57 .57 0 0 1-.8-.4zM86.8 85.3a.67 .67 0 0 1 .8-.1 .67 .67 0 0 1 .3 .8 .67 .67 0 0 1-1 .3 .67 .67 0 0 1-.1-1zM87.1 85.2v.2M87.1 85.4l-.1 .2M87.3 85.2l.2 .2-.2 .2h-.3l-.1-.2 .2-.2M87.3 85.2h-.2M87.3 85.2l.1 .2M87.4 85.4h.1M87.4 85.4h-.3M88 85.5a.71 .71 0 0 1-.4 .8 .71 .71 0 0 1-.9-.3"/>
<path d="M88.1 83.4l.2 .1M88.1 83.4l-4.1 .7M88.1 83.4l.1 4.5M88.2 87.9l.2 .1M88.2 87.9l-4.1 .7M88.3 83.5l.1 4.5M88.3 83.5l.2 .4M88.4 88l.2 .4M88.5 83.9v.1M88.5 83.9l.1 4.6M94.2 83a13.3 13.3 0 0 0-5.7 1M94.2 87l.3 .5a11.5 11.5 0 0 1 7 2.7l.2-.2"/>
<path d="M94.3 82.4l-.2 .1 .1 4.5M94.3 82.4l.1 4.5M94.4 86.9l-.2 .1M94.5 84.3h.1M94.8 83.9l-.1 .2 .1 .2 .3-.1 .1-.2M94.8 83.9l.3-.1 .1 .2M94.8 83.9l.1 .2M94.9 84.1l-.1 .1M95.2 84v.1M95.2 84l-.3 .1M95.5 83.9a.55 .55 0 0 0-.7-.2 .55 .55 0 0 0-.3 .6M95.5 83.9a.66 .66 0 0 1 0 1 .66 .66 0 0 1-1-.1v-.5"/>
<path d="M95.5 83.9a.57 .57 0 0 1-.3 .9 .57 .57 0 0 1-.7-.5M95.5 83.9a.57 .57 0 0 1-.4 .6 .57 .57 0 0 1-.6-.2M95.7 84.2a.71 .71 0 0 1-.4 .8 .71 .71 0 0 1-.9-.3M97.5 82.3v.7l.3 .7M97.5 82.3a.97 .97 0 0 0 .3 1.4M98 82.2l-.5 .1M98.1 81l.1 3.4M98.1 82v1.1M98.1 81.7l-3.8 .7M98.1 82h.1M98.1 83.6l-.3 .1M98.2 84.4l.6 1.5-.3 .3"/>
<path d="M98.4 85.1l.1 1.1M98.5 86.2l-4.1 .7M99.3 84.1v.1M99.3 84.2l2.4 5.8M99.3 84.2l-1.1 .2M101.7 89.9v.2M102.6 92.2l.5 22.7M102.6 93.3h.4M102.7 97.8l.6-.1 .3 .1 .6 1.5 1.2-.2M103 93.2v.1M103 93.3l2.4 5.8M104.7 80.1v.6"/>
<path d="M105.1 81.3h.1M105.1 83.2l2.4 5.8 .3 .1a7.2 7.2 0 0 1 4.1-4.7M105.3 99l.1 .1M106.3 83l.6 1.5M106.3 83l-1.2 .2M106.6 80.6h-.2l-.1 .5 .3 1.1 .3 .1v2.2M106.7 80.7l-.1-.1a1.48 1.48 0 0 0 .1 1.5l.2 .2v-.2M106.9 84.5l.5 .1M107.2 80.7l-.6 .1v.7l.2 .6 .6-.1M107.2 80.7v.7l.2 .6M107.2 80.7h.2l.2 .5M107.3 80.1v.6"/>
<path d="M107.3 82.1l.1 2.5M107.4 80.8l.2 .4v.6zM107.5 81.2l.1 .4M107.5 81.2l-.1-.2 .2 .6M107.5 81.2h-.1M107.6 81.2a.56 .56 0 0 1-.2 .8M107.6 81.6h-.1M107.6 89.1l.3 .8M107.9 89.1l.5 22.2M110.3 81.2l.1 .2M110.4 81.4l-.1 .2M110.6 81.2l.1 .2-.1 .2h-.3l-.1-.2 .1-.2"/>
<path d="M110.6 81.2h-.3M110.6 81.2l.1 .2M110.7 81.4h.1M110.7 81.4h-.3M111 81.3a.55 .55 0 0 0-.7-.2 .55 .55 0 0 0-.3 .6M111 81.2a.66 .66 0 0 1 0 1 .66 .66 0 0 1-1-.1v-.4M111 81.3a.57 .57 0 0 1-.4 .6 .57 .57 0 0 1-.6-.2M111 81.3a.57 .57 0 0 1-.2 .8 .57 .57 0 0 1-.8-.4M111.3 81.5a.71 .71 0 0 1-.5 .8 .71 .71 0 0 1-.8-.3M111.4 83.9l.3 .1M111.4 83.9l-4 .7M111.7 84l.2 .4"/>
<path d="M117.5 83l.2 .5a11.5 11.5 0 0 1 7.1 2.7l.1-.2M117.7 82.9l-.2 .1M117.7 80.3h.1M118.2 80l-.2 .2M118.4 80l.1 .1M118.4 80h-.2M119 80.2a.71 .71 0 0 1-.4 .8 .71 .71 0 0 1-.9-.3M121.4 80.4l.6 1.5-.3 .3M121.7 81.1v1.1M121.7 82.2l-4 .7M122.6 80.1v.1M122.6 80.2l-1.2 .2"/>
<path d="M122.6 80.2l2.3 5.8M124.9 85.9l.1 .2M125.9 88.2l.5 22.7M125.9 89.3h.4M126 93.8l.5-.1 .3 .1 .7 1.5 1.1-.2M126.3 89.2v.1M126.3 89.3l2.3 5.8M128.6 95v.1M152.7 93.8a.9 .9 0 0 0 1 .4M152.7 93.8v1.4M152.7 95.2a.9 .9 0 0 0 1 .4M152.8 87.9a1.12 1.12 0 0 0 1.2 .4"/>
<path d="M152.8 87.9l.1 5.4M152.9 93.3a1.12 1.12 0 0 0 1.2 .5M153.2 86.7a.89 .89 0 0 0 1 .3M153.2 86.7v.9M153.2 87.6a.89 .89 0 0 0 1 .4M153.7 94.2v1.4M154 88.3l.1 5.5M154.2 87v1M156.3 86.7l-2.1 .3M156.7 87.5l-2.5 .5M156.8 87.8l-2.8 .5M158 90.7v2.4"/>
<path d="M158 93.1l-3.9 .7M158.7 93.3l.1 1.4M158.7 93.3l-5 .9M158.7 92.6l-.2 .3-.5 .2M158.8 94.7l-5.1 .9M159 93.2l-.3 .1M159.4 94.5a.98 .98 0 0 1 1.7 .3 1.06 1.06 0 0 1-1.8 0zM159.7 94.4l-.2 .3M159.7 94.4l-.1 .1a.61 .61 0 0 0 .2 .7 .61 .61 0 0 0 .8-.1M159.7 94.4l.9 .7M159.8 94.3l.7 .6M159.9 94.2v.1"/>
<path d="M159.9 94.3a.61 .61 0 0 1 .7-.1 .61 .61 0 0 1 .3 .7l-.2 .2zM160.5 94.9l.1 .2M160.5 94.9h.1M160.7 94.3l.3 .4M171.1 92.5a.98 .98 0 0 1 1.6 .3 1.06 1.06 0 0 1-1.7 0zM171.4 92.4l-.3 .3M171.4 92.4l-.2 .1a.61 .61 0 0 0 .3 .7 .61 .61 0 0 0 .7-.1M171.4 92.4l.8 .7M171.4 92.3l.7 .6M171.5 92.2v.1M171.5 92.3a.61 .61 0 0 1 .8-.1 .61 .61 0 0 1 .2 .7l-.1 .2zM172.1 92.9l.1 .2"/>
<path d="M172.2 92.9h-.1M172.3 92.3l.3 .4M179.4 99.1l-27.4 4.7 .1 1.5M181.4 97l.1 .2M181.4 97l.1 2.2M181.5 100l.2 3.4M181.5 100l.2 3.2M181.6 99.5l.1 .6M181.6 99.5v.5M181.6 100l-.1 .4M187.9 96v.2M187.9 96h.1"/>
<path d="M187.9 96.2v.1M187.9 96.3l.1 .8M188 97.1v.1M188 97.2l.4 .8M188.3 97.8h.1M188.3 97.8l.2 .2M188.4 98h.1M188.5 98h.1M188.8 97.2l.2 .4M188.8 97.2l-.7 .1M188.8 97.2l.1 .4M188.9 97.6l.1 .1"/>
<path d="M188.9 97.6h.1M189 97.6v.1M189 97.7h.1M189 97.7l-.7 .1M189.6 97.2a.28 .28 0 0 1 .4-.2 .28 .28 0 0 1 0 .4h-.4zM190.4 97.6l-.8 .2M190.5 96.9h.1M190.5 96.9l.2 .5M190.7 97.4h.1M190.7 97.4a1.8 1.8 0 0 1-1.7 .3M190.7 97.4a1.76 1.76 0 0 1-1.7 .3M191.2 95.5v.1"/>
<path d="M191.2 95.5h.1M191.2 95.5l-3.3 .5M191.2 95.6v.1M191.2 95.6l-3.3 .6M191.2 95.5l.1 .2v-.2M191.2 95.7l.1 .8M191.2 95.7l-3.3 .6M191.2 96.8h.1M191.2 96.8l-.7 .1M191.2 96.8l.2 .5M191.3 95.5l.5 1.3-.1 .6M191.3 95.5h-.1"/>
<path d="M191.3 96.5v.1M191.3 96.5l-3.3 .6M191.3 96.6l.4 .8M191.3 96.6l-3.3 .6M191.4 97.2h.1M191.4 97.3l-.7 .1M191.4 97.2l.2 .3M191.5 97.4h.2M191.6 97.4h.1M191.6 97.5l-1.8 .2M191.6 97.5h.1M191.6 97.5l-3.1 .5"/>
<path d="M191.6 97.4v.1M200.3 96.3l-18.7 3.2M276.8 90v7.3a4 4 0 0 0 2.7 3.3l1.9-1.3M280.9 99.7l-2 1.4M280.9 99.7l.4 .1M281.3 99.8l2.5 2.7M281.4 99.3l.4 .1M281.4 99.3l-.5 .4M281.8 99.4l-.5 .4M283.7 81.5a1.15 1.15 0 0 1 1.7 .1 1.1 1.1 0 0 1-1.8 0zM283.8 81.7l.1 .2M283.9 81.9v.1"/>
<path d="M284.1 82l1-.6 .1 .1a.68 .68 0 0 1-1.1 .5zM284.1 82h.1M284.9 81.3a.68 .68 0 0 0-1.1 .5l.1 .1M284.9 81.3v.3M284.9 81.3l-1 .6M285.3 81.7l-.1 .2M294.8 94.9v2.4a4.1 4.1 0 0 1-2.9 3.4 15.3 15.3 0 0 1-7.8 1.1l-2.3-2.4M298 95.8v7.3a4 4 0 0 0 2.7 3.3l1.9-1.4M298.7 89.9a1.15 1.15 0 0 1 1.8 .2 1.1 1.1 0 0 1-1.8-.1zM298.8 90.1l.1 .3M299 90.4h.1M299.2 90.4l.9-.5 .2 .1a.68 .68 0 0 1-1.1 .4z"/>
<path d="M299.2 90.4v.1M300 89.8a.68 .68 0 0 0-1.1 .5l.1 .1M300 89.8l-.1 .2M300 89.8l-1 .6M300.3 90.1l-.1 .3M304.9 87.2a1.15 1.15 0 0 1 1.7 .2 1.1 1.1 0 0 1-1.8 0zM305 87.4l.1 .3M305.2 87.7h.1M305.3 87.7l1-.5 .1 .1a.68 .68 0 0 1-1.1 .4zM305.3 87.7v.1M306.2 87.1a.68 .68 0 0 0-1.2 .5l.2 .1M306.2 87.1l-.1 .2"/>
<path d="M306.2 87.1l-1 .6M306.5 87.4l-.1 .3M330.5 87.5v.4M334.3 90a1.15 1.15 0 0 1 1.7 .2 1.1 1.1 0 0 1-1.8-.1zM334.4 90.2l.1 .2M334.6 90.4v.1M334.7 90.5l1-.6 .1 .1a.68 .68 0 0 1-1.1 .5zM334.7 90.5h.1M335.6 89.9a.68 .68 0 0 0-1.2 .4l.2 .1M335.6 89.9l-.1 .2M335.6 89.9l-1 .5M335.9 90.2l-.1 .2"/>
<path d="M344.9 92.9a1.15 1.15 0 0 1 1.7 .1 1.1 1.1 0 0 1-1.7 0zM345 93.1l.1 .2M345.2 93.3v.1M345.3 93.4l1-.6 .1 .1a.68 .68 0 0 1-1.1 .5zM345.3 93.4h.1M346.2 92.7a.68 .68 0 0 0-1.1 .5l.1 .1M346.2 92.7l-.1 .3M346.2 92.7l-1 .6M346.5 93.1l-.1 .2M77.4 115.1v.1M77.4 115.1h.1M77.4 115.2v.1"/>
<path d="M77.4 115.3l.1 .8M77.5 116.1v.1M77.5 116.2l.4 .8M77.8 116.8h.1M77.8 116.8l.2 .2M77.9 117h.1M78 117h.1M78.3 116.2l-.7 .1M78.3 116.2l.1 .4M78.3 116.2v.1M78.4 116.6l.1 .1M78.5 116.7h.1"/>
<path d="M78.5 116.7l-.7 .1M79.1 116.2a.28 .28 0 0 1 .3-.1 .28 .28 0 0 1 .1 .4h-.3zM79.8 116.7l-.5 .1M79.9 116.6l-.8 .2M80 115.9v.1M80 116l.2 .4M80.2 116.4a1.6 1.6 0 0 1-1.7 .3M80.2 116.4a1.8 1.8 0 0 1-1.7 .3M80.7 114.5v.2M80.7 114.5h.1M80.7 114.5l-3.3 .6M80.7 114.7h.1"/>
<path d="M80.7 114.7l-3.3 .5M80.7 114.5l.1 .2v-.1M80.7 114.7l.1 .8M80.7 114.7l-3.3 .6M80.7 115.8l-.7 .2M80.7 115.8l.2 .5M80.7 115.8h.1M80.8 114.6l.4 1.3v.5M80.8 114.6h-.1M80.8 115.5v.1M80.8 115.5l-3.3 .6M80.8 115.6l.3 .8"/>
<path d="M80.8 115.6l-3.3 .6M80.9 116.3h.1M80.9 116.3l.2 .2M80.9 116.3l-.7 .1M81.1 116.5h.1M81.1 116.5l-3.1 .5M81.2 116.4h.1M81.2 116.4l-.1 .1M88.8 110.6a5.3 5.3 0 0 0-3.7 5.1 6 6 0 0 0 4.6 4.4l2.5 .5M88.8 111a4.6 4.6 0 0 0-3 5 6.8 6.8 0 0 0 5.7 4.2h.6M89.1 109.8l-.3 .6v1.7M89.1 109.8v1.9"/>
<path d="M90.9 108.2l.2 .4M90.9 108.2h.1M90.9 108.2a.69 .69 0 0 1 .5-.8 .69 .69 0 0 1 .8 .4 .76 .76 0 0 1-.5 .6 .76 .76 0 0 1-.8-.2M91 108.3l-.1 .2M91.2 107.6a.46 .46 0 0 1 .6-.2 .46 .46 0 0 1 .2 .6 .46 .46 0 0 1-.6 .2l-.4-.2zM91.4 107.6l.1 .2M91.5 107.8l-.2 .3M91.7 107.6l.2 .2-.2 .3h-.4l-.1-.2 .2-.3M91.7 107.6h-.3M91.7 107.6l.1 .2M91.8 113.4a1.43 1.43 0 0 1 2.2 .3 1.29 1.29 0 0 1-1.2 .8 1.29 1.29 0 0 1-1.2-.8zM91.8 107.8h.1"/>
<path d="M91.8 107.8h-.3M92 113.4a1.02 1.02 0 0 1 1.6 .2 .92 .92 0 0 1-.8 .5 .92 .92 0 0 1-.9-.6zM92.1 113.4a.84 .84 0 0 1 .8-.3 .84 .84 0 0 1 .6 .6 .89 .89 0 0 1-1.5-.2zM92.1 107.5l.3 .5M92.2 107.7l.2 .4M92.3 107.8l.1 .1M92.4 108a.84 .84 0 0 1-.7 .7 .84 .84 0 0 1-.8-.4v-.3M93.3 116.8a1.12 1.12 0 0 1 1.8 .3 1.14 1.14 0 0 1-2 0zM93.6 113.6a.92 .92 0 0 0-.8-.6 .92 .92 0 0 0-.9 .6M94 113.7a1.39 1.39 0 0 1-2.4 0M94.4 108.9l-2.6-1.8h-.3l-.9 .9-1.5 1.8M94.4 108.9l.6 .6"/>
<path d="M94.4 108.9l.1 1.9M94.5 110.8a14.9 14.9 0 0 0-5.4 .9M94.5 110.8l.5 .3M94.5 116.5h-.7M94.7 116.6l-.5 .1-.7-.1M94.8 116.6l-.6 .2-.8-.2M94.9 109.4a9.8 9.8 0 0 1 7.5 3.3 4.1 4.1 0 0 1-1.2 5.8l-2.1 1.2M95 109.5v1.6M95 109.5l4.4 11M95 111.1l4.4 11.1a11 11 0 0 1-6 1.1l-4.6-11.2v-.2l.3-.2M95.1 109.8a8.8 8.8 0 0 1 6.9 3.4 4 4 0 0 1-1.9 5.5l-1.2 .6M108.5 112.1l-5.5 .9"/>
<path d="M112 106.6a5.3 5.3 0 0 0-3.6 5.1 6 6 0 0 0 4.6 4.4l2.5 .5M112 107a4.6 4.6 0 0 0-2.9 5 6.8 6.8 0 0 0 5.7 4.1l.5 .1M112.3 105.8l-.3 .6 .1 1.7M112.3 105.8l.1 1.9M114.2 104.2l.1 .4M114.2 104.2h.1M114.2 104.3v.2M114.4 103.6a.46 .46 0 0 1 .6-.2 .46 .46 0 0 1 .3 .6 .46 .46 0 0 1-.6 .2l-.4-.2zM114.7 103.6h.3l.1 .2M114.7 103.6l-.2 .2 .1 .3M114.7 103.6v.2M114.7 103.8l-.1 .3"/>
<path d="M115 109.4a1.43 1.43 0 0 1 2.2 .3 1.29 1.29 0 0 1-1.1 .8 1.29 1.29 0 0 1-1.2-.8zM115.1 103.8h.1M115.1 103.8h-.4M115.1 103.8l-.2 .2-.3 .1M115.3 109.4a1.02 1.02 0 0 1 1.6 .2 .92 .92 0 0 1-.9 .5 .92 .92 0 0 1-.8-.6zM115.3 109.4a.84 .84 0 0 1 .9-.3 .84 .84 0 0 1 .6 .6 .89 .89 0 0 1-1.5-.2zM115.4 103.5a.75 .75 0 0 1 0 1 .75 .75 0 0 1-1.1 .1l-.2-.3 .1-.3M115.5 103.7a.7 .7 0 0 0-.9-.3 .7 .7 0 0 0-.4 .8M115.5 103.8l.2 .1M115.6 104l-.1-.3a.73 .73 0 0 1-.5 .7 .73 .73 0 0 1-.8-.2M115.8 109l-.4 .2-.2 .4M115.8 109a.75 .75 0 0 1 1.1 .6"/>
<path d="M116.5 112.8a1.12 1.12 0 0 1 1.9 .3 1.14 1.14 0 0 1-2 0zM117.2 109.6a1.39 1.39 0 0 1-2.3 .1M117.7 104.9l-2.6-1.8h-.3l-.9 .9-1.6 1.8M117.7 104.9l.6 .6M117.7 104.9v1.9M117.7 106.8a14.9 14.9 0 0 0-5.3 .9M117.7 106.8l.6 .3M117.7 116a1.43 1.43 0 0 1 2.2 .4 1.29 1.29 0 0 1-1.1 .8 1.29 1.29 0 0 1-1.3-.8zM117.8 112.5h-.8M118 116.1a1.02 1.02 0 0 1 1.6 .2 .92 .92 0 0 1-.9 .5 .92 .92 0 0 1-.8-.6zM118 112.6l-.5 .1-.7-.1M118 116.1a.84 .84 0 0 1 .9-.3 .84 .84 0 0 1 .6 .6 .89 .89 0 0 1-1.6-.2z"/>
<path d="M118.1 112.6l-.6 .2-.8-.2M118.2 105.4a9.8 9.8 0 0 1 7.4 3.3 4.1 4.1 0 0 1-1.1 5.8l-2.1 1.2M118.3 105.5v1.6M118.3 105.5l4.4 11M118.3 107.1l4.4 11.1a11 11 0 0 1-6.1 1.1l-4.5-11.2v-.2l.3-.2M118.4 105.8a8.8 8.8 0 0 1 6.9 3.4 4 4 0 0 1-1.9 5.5l-1.2 .6M119.6 116.3a.92 .92 0 0 0-.9-.6 .92 .92 0 0 0-.8 .6M119.9 116.3a1.39 1.39 0 0 1-2.4 .1M122.7 116.5v.1M122.7 116.5v1.6M132.6 105.6v.1M132.6 105.5h.1"/>
<path d="M132.6 105.7l.1 .1M132.7 105.8l.1 .8M132.8 106.6v.1M132.8 106.7l.3 .8M132.8 105.5l-.2 .1M132.9 106.8v.1M132.9 105.7h-.3M132.9 105.8h-.2M133.1 107.5h.1M133.2 107.5h-.1M133.2 107.5h.1M133.2 106.5l-.4 .1"/>
<path d="M133.3 106.6l-.5 .1M133.4 106.8l-.5 .1M133.5 107.2l-.5 .1 .2 .2M133.6 107.5h-.4M133.7 107.7l-7.4 1.3M135.8 106.4l-.2 .2M135.9 107.8l-1.7 .3M136 106.4l.1 .4M136.2 106.8h.1M136.2 106.8l.1 .2M136.2 106.8l-.5 .1M136.2 106.4l.2 .5"/>
<path d="M136.3 107h.1M136.4 106.9h-.1M136.4 106.9l-.6 .2 .5-.1M136.5 106.3l-.1 .6M136.6 106.3l-.8 .1M136.7 106.2h.1M136.7 106.2l-.1 .1M137 106.2h-.2M137.3 107.1l-1.4 .2M138.9 103.7h.1M139.5 102.8l.1 1.4M139.6 106.8l-.4 .4"/>
<path d="M149.7 105l-10.1 1.7M151.4 105.2l.3 .2h.4M151.4 105.2l.3 3.2M151.6 105.1l.5 .2M151.7 108.4l.4 .2M152.1 105.4v3.2M180 100.5l-27.9 4.8M180 100.6l-27.9 4.8M180.8 102.6v1M180.8 103.6l-28.7 5M278.7 101.2v1.8l.2 .2M278.9 103.2a14.7 14.7 0 0 0 4.9 1.4"/>
<path d="M278.9 101.1v2.1M279.4 100.5l-.7 .7 .2-.1M280.4 100.5a.76 .76 0 0 1 1.1-.3 .76 .76 0 0 1 .3 1l-.5 .3M280.5 100.4a.73 .73 0 0 1 .9 .1 .73 .73 0 0 1 .1 .9M280.5 100.4a.71 .71 0 0 0 .1 .9 .71 .71 0 0 0 .9 .1M280.6 100.6a.49 .49 0 0 1 .7 .2 .49 .49 0 0 1-.3 .7l-.4-.3-.1-.4zM280.8 100.7l.3 .1 .1 .3M280.8 100.7l-.2 .2 .2 .3M280.8 100.7l.1 .3M280.8 100.1l-.3 .3M280.8 100.7h.1M280.9 101l.3 .1"/>
<path d="M280.9 101l-.1 .2M281.2 101.1l-.1 .2-.3-.1M281.8 101.3h-.2M281.8 101.1l-.3 .3M283.8 102.5l.3 .2h.3M283.8 102.5v2.1M284.4 104.4l-.6 .2M284.4 102.7v1.7M285.2 101.9l-.8 .8M287 101.9l-2.6 2.5M299.9 107v1.8l.2 .2M300.1 109a14.7 14.7 0 0 0 4.9 1.3"/>
<path d="M300.1 106.9v2.1M300.6 106.3l-.7 .7 .2-.1M301.7 106.3a.76 .76 0 0 1 1-.3 .76 .76 0 0 1 .3 1l-.4 .3M301.8 106.2a.73 .73 0 0 1 .8 .1 .73 .73 0 0 1 .1 .9l.3-.3M301.8 106.2a.71 .71 0 0 0 0 .9 .71 .71 0 0 0 .9 .1M301.8 106.3a.49 .49 0 0 1 .7 .3 .49 .49 0 0 1-.2 .6l-.4-.1-.2-.3zM302 106.5l.4 .1 .1 .3M302 106.5l-.1 .1 .1 .3M302 106.5l.2 .3M302 105.9l-.2 .3M302 106.5h.1M302.2 106.8l.3 .1"/>
<path d="M302.2 106.8l-.2 .1M302.2 105.5l-2.1 1.4M302.2 105.5l.3 .1M302.5 106.9l-.2 .2-.3-.2M302.5 105.6l2.5 2.6M302.6 105l.4 .1M302.6 105l-.4 .5M303 105.1l-.5 .5M303 107l-.2 .1M305 108.2l.4 .3 .2-.1M305 108.2v2.1M305.6 110.2l-.6 .1"/>
<path d="M305.6 108.4v1.8M306.4 107.7l-.8 .7M308.2 107.6l-2.6 2.6M316 100.7v2.4a4.1 4.1 0 0 1-2.8 3.3 15.3 15.3 0 0 1-7.9 1.2l-2.3-2.5M320.8 102l-.1 2.7 .5 .4M321.2 105.1l12.9 3.5M321.2 102.1v3M334.1 105.6v3M334.3 108.4l-.2 .2M334.3 105.7v.1M334.3 105.7v2.9l13.1 3.6M347.4 109.2v3"/>
<path d="M348.6 109.6l.1 2.4M348.7 112a1.57 1.57 0 0 1-1.3 .2M349.1 103.6a1.15 1.15 0 0 1 1.8 .2 1.1 1.1 0 0 1-1.8-.1zM349.2 103.8l.1 .3M349.4 104.1h.1M349.6 104.1l1-.5 .1 .1a.68 .68 0 0 1-1.1 .4zM349.6 104.1v.1M350.4 103.5a.68 .68 0 0 0-1.1 .5l.1 .1M350.4 103.5l-.1 .2M350.4 103.5l-1 .6M350.6 110.1l-1.9 1.9M350.7 103.8l-.1 .3"/>
<path d="M354.7 110.2v1M94.5 120a1.43 1.43 0 0 1 2.2 .4 1.29 1.29 0 0 1-1.2 .8 1.29 1.29 0 0 1-1.2-.8zM94.7 120.1a1.02 1.02 0 0 1 1.6 .2 .92 .92 0 0 1-.8 .5 .92 .92 0 0 1-.9-.6zM94.7 120.1a.84 .84 0 0 1 .9-.3 .84 .84 0 0 1 .6 .6 .89 .89 0 0 1-1.5-.2zM96.3 120.3a.92 .92 0 0 0-.8-.6 .92 .92 0 0 0-.9 .6M96.7 120.3a1.39 1.39 0 0 1-2.4 .1M99.4 120.5v.1M99.4 120.5l.1 1.6M62.3 199.8v.4h63v-.4M62.3 194.6v-.4h63v.4M62.3 199.8h63M62.3 194.6h63"/>
<path d="M62.3 196.4h63M62.3 194.6v5.2M62.3 198h63M62.3 197.1h63M62.3 197.2h63M62.3 197.3h63M125.3 194.6v5.2M154.1 194.3l.3-.1h1.8v.4h-.9v.7l.8 .7 .9 .1 .9-.1 .7-.7v-.7h-.8v-.4h1.8l.3 .1 .1 .3v1.8h-.4v-.8h-.7l-.7 .7-.1 .9 .1 .9 .7 .8h.7v-.9h.4v1.8l-.1 .3-.3 .1h-1.8v-.4h.8v-.6l-.7-.8h-.9h-.9l-.8 .8v.6h.9v.4h-1.8l-.3-.1-.1-.3v-1.8h.4v.9h.6l.8-.8v-.9v-.9l-.8-.7h-.6v.8h-.4v-1.8z"/>
<circle cx="72.5" cy="73.7" r=".38"/>
<circle cx="72.5" cy="77.3" r=".38"/>
<circle cx="77" cy="72.9" r=".38"/>
<circle cx="77" cy="76.5" r=".38"/>
<circle cx="95.7" cy="69.7" r=".38"/>
<circle cx="95.8" cy="73.3" r=".38"/>
<circle cx="100.2" cy="68.9" r=".38"/>
<circle cx="100.3" cy="72.5" r=".38"/>
<circle cx="119" cy="65.7" r=".38"/>
<circle cx="119.1" cy="69.3" r=".38"/>
<circle cx="123.5" cy="64.9" r=".38"/>
<circle cx="123.6" cy="68.5" r=".38"/>
<circle cx="285.7" cy="66.4" r=".31"/>
<circle cx="307" cy="72.1" r=".31"/>
<circle cx="87.2" cy="85.4" r=".36"/>
<circle cx="94.9" cy="84" r=".36"/>
<circle cx="110.5" cy="81.4" r=".36"/>
<circle cx="118.2" cy="80" r=".36"/>
<circle cx="154.7" cy="194.9" r=".42"/>
<circle cx="154.7" cy="199.5" r=".42"/>
<circle cx="157" cy="197.2" r=".68"/>
<circle cx="159.3" cy="194.9" r=".42"/>
<circle cx="159.3" cy="199.5" r=".42"/>
</g>
<text font-size="11.3" x="296.5" y="263.6">OA-Y40-A01-01</text>
<text font-size="8.5" x="218.9" y="284">Ytec3D.com</text>
<g font-size="4.7">
<text x="130.8" y="32">Nuts for mounting in baseframe</text>
<text x="231.4" y="32.3">5</text>
<text x="143.8" y="40.6">1</text>
<text x="153.6" y="40.6">3</text>
<text x="371.7" y="49.5">1</text>
<text x="39" y="100.1">2</text>
<text x="214.4" y="101.6">6</text>
<text x="39" y="109.9">1</text>
<text x="39" y="119.7">3</text>
<text x="152.3" y="122.3">4</text>
<text x="200.4" y="122.2">7</text>
<text x="210.2" y="122.2">1</text>
<text x="219.9" y="122.2">8</text>
<text x="61.7" y="136">4</text>
<text x="46.2" y="184.4">2</text>
<text x="335.3" y="245">Build Surface Assembly</text>
</g>
<g font-size="4.7" fill="#808080">
<text x="166" y="199.8" transform="rotate(-90 166 199.8)">30</text>
<text x="89.9" y="206.2">315</text>
<text x="154.4" y="206.7">30</text>
</g>
<g font-size="4.2">
<text x="245.3" y="176.5">ITEM NO.</text>
<text x="276.6" y="176.5">PART NUMBER</text>
<text x="338.2" y="176.5">DESCRIPTION</text>
<text x="394.9" y="176.5">QTY.</text>
<text x="253.2" y="183.8">1</text>
<text x="267.8" y="183.8">DIN 0963 M4x12</text>
<text x="318.5" y="183.8">Slotted countersunk head screw</text>
<text x="397.1" y="183.8">20</text>
<text x="253.2" y="190.8">2</text>
<text x="267.8" y="190.8">HFS6-3030-315</text>
<text x="338.8" y="190.8">30x30 profile</text>
<text x="398.3" y="190.8">3</text>
<text x="253.2" y="198.5">3</text>
<text x="267.8" y="198.5">HNTAP6-4</text>
<text x="337.7" y="198.5">Profile nut M4</text>
<text x="397.1" y="198.5">12</text>
<text x="253.2" y="205.8">4</text>
<text x="267.8" y="205.8">OA-Y40-A02-00</text>
<text x="337.2" y="205.8">84mm cilinder</text>
<text x="398.3" y="205.8">2</text>
<text x="253.2" y="212.7">5</text>
<text x="267.8" y="212.7">OA-Y40-P06-00</text>
<text x="341.2" y="212.7">Baseplate</text>
<text x="398.3" y="212.7">1</text>
<text x="253.2" y="220.5">6</text>
<text x="267.8" y="220.5">OA-Y40-P07-00</text>
<text x="336.4" y="220.5">Overshoot riser</text>
<text x="398.3" y="220.5">1</text>
<text x="253.2" y="227.4">7</text>
<text x="267.8" y="227.4">OA-Y40-P08-00</text>
<text x="334.3" y="227.4">Overshoot guide</text>
<text x="398.3" y="227.4">1</text>
<text x="253.2" y="234.7">8</text>
<text x="267.8" y="234.7">OA-Y40-P12-00</text>
<text x="341.1" y="234.7">Bin gasket</text>
<text x="398.3" y="234.7">1</text>
<text x="324.4" y="283.1">Y. de Haas</text>
</g>
<text font-size="3.9" x="398.2" y="279.5">A3</text>
<text font-size="3.5" x="368.3" y="284">14-10-2018</text>
<g font-size="2.8">
<text x="328.3" y="273.9">DRAWN BY</text>
<text x="373.6" y="273.9">DATE</text>
</g>
<g font-size="2">
<text x="227.2" y="240.7">SCALE:1:5</text>
<text x="250.8" y="240.2">MATERIAL:</text>
<text x="307.9" y="240.2">Description</text>
<text x="220" y="246.3">DO NOT SCALE DRAWING</text>
<text x="271.3" y="251.5">TITLE:</text>
<text x="274.9" y="272.9">UNLESS OTHERWISE SPECIFIED:</text>
<text x="274.9" y="275.4">DIMENSIONS ARE IN MILLIMETERS</text>
<text x="274.9" y="277.9">SURFACE FINISH: Ra 1.6</text>
<text x="274.9" y="280.4">TOLERANCES: +/- 0.1mm</text>
<text x="276.5" y="285.4">ANGULAR: +/- 1</text>
<text x="276.5" y="282.9">LINEAR: +/- 0.2mm</text>
</g>
</svg>
